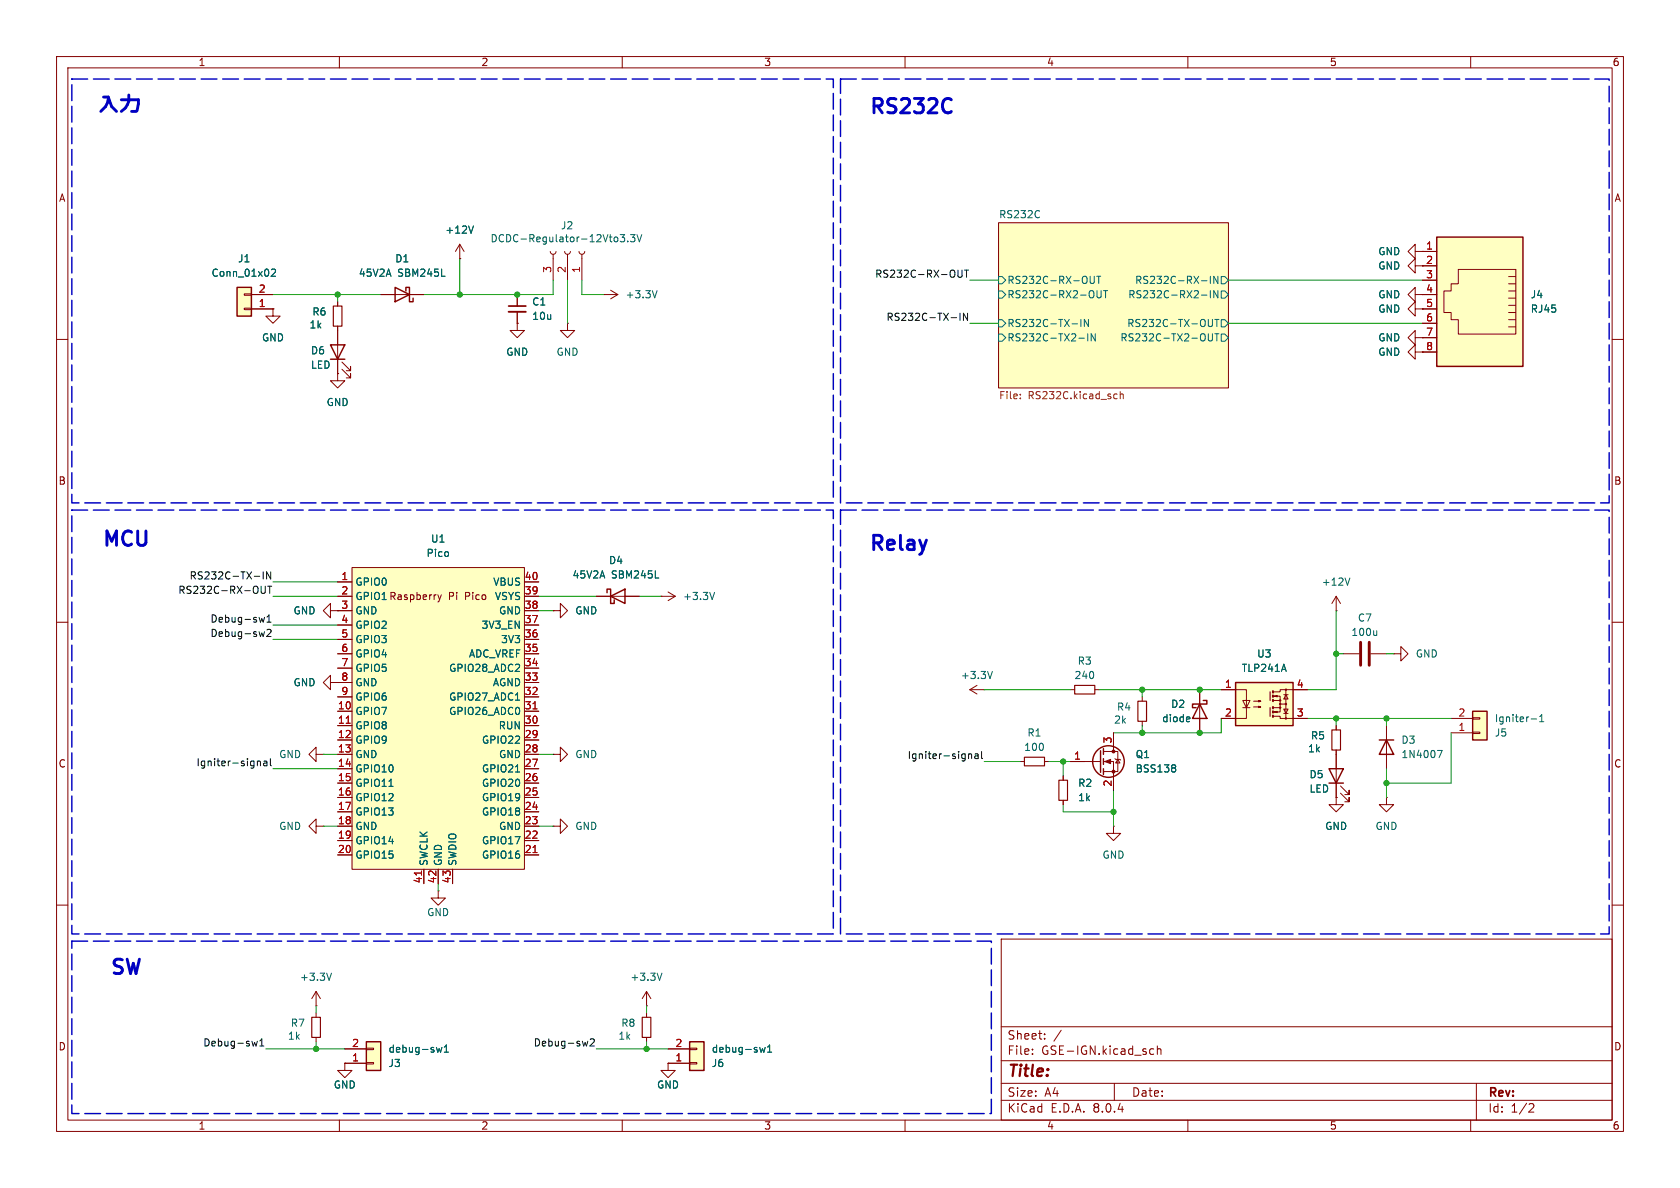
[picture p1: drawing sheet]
<svg xmlns="http://www.w3.org/2000/svg" width="297mm" height="210mm" viewBox="0 0 297 210" stroke-linecap="round" stroke-linejoin="round" font-family="sans-serif">
<g fill="none" stroke="#840000" stroke-width=".18">
<path d="M10 10h277v190h-277zM12 12h273v186h-273zM60 10v2M110 10v2M160 10v2M210 10v2M260 10v2M176.5 39.4h40.7v29.2h-40.7zM10 60h2M285 60h2M10 110h2M246.4 115.6h1.2v-1.3l1.3 1.3-1.3 1.2v-1.2"/>
<path d="M246.4 115.6h.1M285 110h2M55.9 133.4v-1.3l-1.3 1.3 1.3 1.2v-1.2h1.2M57.1 133.4h.1M180.3 134.6h.8M184.7 134.6h.7M201.9 123.2v.8M201.9 127.5v.8M10 160h2M77.5 157.5v1.3h1.2l-1.2 1.2-1.3-1.2h1.3M77.5 157.5h.1M97.8 146.1h1.3v-1.3l1.2 1.3-1.2 1.2v-1.2"/>
<path d="M97.8 146.1h.1M285 160h2M55.9 177.8h.1M55.9 175.3l-.8 1.2M55.9 175.3v2.5M55.9 179.1v.7M55.9 175.3l.7 1.2M177 166h108v32h-108zM55.9 183.4v.8M60 198v2M61 188v1.2h1.2l-1.2 1.3-1.3-1.3h1.3M61 188h.1"/>
<path d="M110 198v2M160 198v2M177 194.5h108M177 191.5h108M177 187.5h108M177 181.5h108M182.5 186.3v.1M182.5 185.5v.1M184.7 183.6v.1M184.7 182.8v.1M187.6 182.1l-1.3 2M197 191.5v3"/>
<path d="M203.3 186.3l.2 .1 .5-.1M204 185.5l-.5-.1-.2 .1M204.6 185.5l.2-.1 .4 .1v.9M204.6 184.9v1.5M210 198v2M260 198v2M261 191.5v6.5M270.5 195.1l.5 .1 .2 .3-1 1.1h1"/>
</g>
<path d="M176.5 39.4h40.7v29.2h-40.7z" fill="#ffffc2" stroke="#ffffc2" stroke-width=".18"/>
<g fill="none" stroke="#006464" stroke-width=".18">
<path d="M183.7 37.3h.1M183.8 38.4h-.1M176.5 51.4h.7l.6 .7-.6 .6h-.7zM176.5 48.9h.7l.6 .6-.6 .7h-.7zM176.5 59.1h.7l.6 .6-.6 .6h-.7zM176.5 56.5h.7l.6 .7-.6 .6h-.7zM189.5 57.2h1M190.7 59.8h1M191.1 56.5v1.2M192.3 59v1.3M192.4 56.5v1.2l-.7-1.2v1.2M192.7 48.8v1.1l.3 .2 .3-.1 .2-.1v-1.1"/>
<path d="M193.6 59v1.3l-.7-1.3v1.3M193.9 48.8h.7M193.9 51.4v1l.3 .2h.3l.2-.2v-1M194.2 48.8v1.3M195.1 51.4h.7M195.4 51.4v1.2M212.4 52.2h1M212.4 49.6h1M213.6 59v1l.3 .3 .3-.1 .1-.2v-1M214 48.8v1.3M214 51.4v1.2M214.3 56.5v1.1l-.4 .1-.3-.2"/>
<path d="M214.8 59h.7M214.8 56.5h.7M215.1 56.5v1.2M215.1 59v1.3M215.3 48.8v1.3l-.7-1.3v1.3M215.3 51.4v1.2l-.7-1.2v1.2M215.9 59.1h.6l.7 .6-.7 .6h-.6zM215.9 51.4h.6l.7 .7-.7 .6h-.6zM215.9 56.5h.6l.7 .7-.7 .6h-.6zM215.9 48.9h.6l.7 .6-.7 .7h-.6zM58.6 172l-.4 1.3"/>
</g>
<path d="M180.4 70.4v.1M180.4 69.7v.1M197.1 69.6l.4 .1M197.5 70.4l-.4 .1M198 69.8l.2-.2 .3 .1 .1 .8M198 69.2v1.3" fill="none" stroke="#725600" stroke-width=".18"/>
<path d="M181.1 133.9h3.6v1.5h-3.6zM201.2 124h1.5v3.5h-1.5zM55.1 179.8h1.5v3.6h-1.5z" fill="none" stroke="#840000" stroke-width=".2"/>
<path d="M64.8 184.2h2.5v5h-2.5z" fill="#ffffc2"/>
<g fill="none" stroke="#840000" stroke-width=".18">
<path d="M171.4 121.9l1.3 .8M171.4 121.9h2.6M172.7 121.2l-1.3 .7M174 121.9h.1M114.3 177.8h.1M114.3 175.3l-.8 1.2M114.3 175.3v2.5M114.3 179.1v.7M114.3 175.3l.8 1.2M61 188h3.8M61 185.4h3.8M64.8 185.3h1.2v.2h-1.2z"/>
<path d="M64.8 187.8h1.2v.3h-1.2zM114.3 183.4v.8M118.1 188v1.2h1.3l-1.3 1.3-1.3-1.3h1.3M118.1 188h.1"/>
</g>
<path d="M64.8 184.2h2.5v5h-2.5z" fill="none" stroke="#840000" stroke-width=".25"/>
<path d="M175.4 118.7l-.4 1.3M117 172l-.4 1.3M78.1 185.2l-.2 .8-.3-.6-.2 .6M78.5 186h.8M78.5 185.1l.4-.4v1.3" fill="none" stroke="#006464" stroke-width=".18"/>
<path d="M113.5 179.8h1.6v3.6h-1.6z" fill="none" stroke="#840000" stroke-width=".2"/>
<path d="M121.9 184.2h2.6v5h-2.6z" fill="#ffffc2"/>
<g fill="none" stroke="#840000" stroke-width=".18">
<path d="M91.4 57.2v1.2h1.3l-1.3 1.3-1.2-1.3h1.2M91.4 57.2h.1M91.4 52.1v2M91.4 55.1v2.1M100.3 57.2v1.2h1.3l-1.3 1.3-1.2-1.3h1.2M100.3 57.2h.1M250.2 54.6v-1.3l-1.3 1.3 1.3 1.3v-1.3h1.3M251.5 54.6h.1M58.4 108v-1.3l-1.3 1.3 1.3 1.2v-1.2h1.3M59.7 108h.1M97.8 108h1.3v-1.3l1.2 1.3-1.2 1.2v-1.2M97.8 108h.1"/>
<path d="M105.4 105.4h7.6M116.8 105.4h.1M116.8 105.4h2.6M118.1 104.6l1.3 .8M119.4 105.4l-1.3 .8M118.1 188h3.8M118.1 185.4h3.8M121.9 185.3h1.3v.2h-1.3zM121.9 187.8h1.3v.3h-1.3z"/>
</g>
<path d="M107.3 104.8v-.7h.6v2.6h.7v-.7M107.9 105.4l2.6-1.3v2.6zM121.9 184.2h2.6v5h-2.6z" fill="none" stroke="#840000" stroke-width=".25"/>
<path d="M115.9 102.2h.6M126.3 104.7l-.4 1.3M135.3 185.2l-.3 .8-.2-.6-.3 .6M135.7 186h.7M135.7 185.1l.4-.4v1.3" fill="none" stroke="#006464" stroke-width=".18"/>
<path d="M89.9 55.1h3.1" fill="none" stroke="#840000" stroke-width=".33"/>
<path d="M89.9 54.1h3.1" fill="none" stroke="#840000" stroke-width=".3"/>
<path d="M41.9 50.8h2.5v5.1h-2.5z" fill="#ffffc2"/>
<g fill="none" stroke="#840000" stroke-width=".18">
<path d="M43.2 51.9h1.2v.3h-1.2zM43.2 54.5h1.2v.2h-1.2zM44.4 54.6h3.9M44.4 52.1h3.9M48.3 54.6v1.3h1.2l-1.2 1.3-1.3-1.3h1.3M48.3 54.6h.1M59.7 53.3v.8M59.7 57.7v8.3M67.3 52.1h7.6M81.3 45.7h.1M81.3 43.2l-.8 1.3M81.3 43.2v2.5"/>
<path d="M81.3 43.2l.7 1.3M97.3 44.5l.1 .3 .4 .2 .4-.2 .1-.3M97.8 45v4.5M99.8 44.5l.2 .3 .3 .2 .4-.2 .1-.3M100.3 45v4.5M102.4 44.5l.1 .3 .4 .2 .3-.2 .2-.3M102.9 45v4.5M106.7 52.1h.1M106.7 52.1h2.5M107.9 51.3l1.3 .8M109.2 52.1l-1.3 .7M59.7 66v1.3h1.3l-1.3 1.3-1.3-1.3h1.3"/>
<path d="M59.7 66h.1M60.5 65.3l1.5 1.5v-.8v.8h-.8M60.5 64l1.5 1.5v-.7v.7h-.8M212.1 121.9v7.6"/>
</g>
<path d="M41.9 50.8h2.5v5.1h-2.5zM69.8 50.8l2.6 1.3-2.6 1.2zM71.8 51.4v-.6h.6v2.5h.6v-.6M58.4 61h2.6l-1.3 2.5zM58.4 63.5h2.6M212.1 124.5l1.3 2.5h-2.6zM212.7 123.8h.7v.7h-2.6v.6h.7" fill="none" stroke="#840000" stroke-width=".25"/>
<path d="M83.7 39.9l-.4 1.3M48 47.7l.5-.1 .2 .3-.8 .9h.8M78.1 48.8h.6M109.6 41.5h.8l-.4 .5 .4 .1v.5l-.2 .1-.6-.1M111 42.6v.1M111.5 41.5h.7l-.4 .5 .4 .1v.5l-.2 .1-.5-.1M112.6 41.5l.4 1.2 .5-1.2M116.2 51.4l-.5 1.2M210.2 126.7l.2 .3-.7 .2M210.3 127.5l-.1 .1" fill="none" stroke="#006464" stroke-width=".18"/>
<path d="M58.9 54.1h1.6v3.6h-1.6z" fill="none" stroke="#840000" stroke-width=".2"/>
<path d="M218.4 120.7h10.2v7.6h-10.2z" fill="#ffffc2"/>
<g fill="none" stroke="#840000" stroke-width=".25">
<path d="M194.6 132.7v3.8M195.1 132.3v1.1M195.1 134.1v1M195.1 135.9v1M218.4 120.7h10.2v7.6h-10.2zM234.9 135.9h2.6l-1.3 2.5zM234.9 138.4h2.6"/>
<circle cx="196" cy="134.6" r="2.79"/>
</g>
<g fill="none" stroke="#840000" stroke-width=".18">
<path d="M250.2 59.7v-1.3l-1.3 1.3 1.3 1.3v-1.3h1.3M250.2 52.1v-1.3l-1.3 1.3 1.3 1.2v-1.2h1.3M251.5 59.7h.1M236.2 108h.1M236.2 105.4v2.6M236.2 105.4l-.7 1.3M236.2 105.4l.8 1.3M188 137.2v.7M189.2 121.9h.8M189.2 134.6h5.4M193.5 121.9h.8M195.1 134.6h1.7v5.1"/>
<path d="M195.1 132.8h2.5v3.6h-2.5M196.8 129.5v3.3M197.1 134.1l.1 .1h.8l.1 .2M197.6 134.2l.4 .7h-.8zM215.9 121.9h4.4v5.1h-4.4M219.7 123.8h1.3l-.7 1.3zM219.7 125.1h1.3M221.6 125h1.3l-.4 .1v-.3l.4 .2M221.6 124h1.3l-.4 .1v-.3l.4 .2M225.2 123.1h1.1v.7M225.2 126.6h1.1v.4h4.8M225.2 123.8h1.1v1.3h-1.1"/>
<path d="M225.3 125.9l.5-.2v.3zM225.3 123.1l.5-.2v.3zM226.3 125.1v.8h-1.1M226.3 124.5h1M226.9 125.3h.8l-.4 .8zM226.9 126.1h.8M226.9 122.8h.8M227.3 122.8l.4 .8h-.8zM227.3 121.9v5.1M231.1 121.9h-4.8v.4h-1.1M236.2 128.3v.7M236.2 132.6v8.4"/>
<path d="M237 138.9l1.5 1.6v-.8v.8h-.8M188 141.5v.7M196.8 146.1v1.2h1.3l-1.3 1.3-1.2-1.3h1.2M196.8 146.1h.1M236.2 141v1.2h1.3l-1.3 1.3-1.3-1.3h1.3M236.2 141h.1M237 140.2l1.5 1.5v-.7v.7h-.8"/>
<circle cx="226.3" cy="125.1" r=".13"/>
<circle cx="226.3" cy="124.5" r=".13"/>
<circle cx="226.3" cy="123.8" r=".13"/>
<circle cx="227.3" cy="127" r=".13"/>
<circle cx="227.3" cy="124.5" r=".13"/>
<circle cx="227.3" cy="121.9" r=".13"/>
</g>
<path d="M187.2 137.9h1.5v3.6h-1.5zM190 121.2h3.5v1.5h-3.5zM224.5 122.3v1.5M224.5 125.1v1.5M235.5 129h1.5v3.6h-1.5z" fill="none" stroke="#840000" stroke-width=".2"/>
<path d="M225 126.5v.2M225 125.7v.3M225 123.7v.3M225 122.9v.3M225 122.2v.2M225 125v.2" fill="none" stroke="#840000" stroke-width=".36"/>
<g fill="#840000" stroke="#840000" stroke-width=".18">
<path d="M195.3 134.6l1-.4v.8z"/>
<circle cx="196.8" cy="136.4" r=".25"/>
<circle cx="196.8" cy="132.8" r=".25"/>
</g>
<path d="M238.6 102.2l-.4 1.2M207.6 135.2l.2 .2-.2 .3 .2 .3v.2l-.2 .3" fill="none" stroke="#006464" stroke-width=".18"/>
<path d="M254 41.9h15.2v22.9h-15.2z" fill="#ffffc2"/>
<g fill="none" stroke="#840000" stroke-width=".18">
<path d="M250.2 44.5v-1.3l-1.3 1.3 1.3 1.2v-1.2h1.3M250.2 47v-1.3l-1.3 1.3 1.3 1.3v-1.3h3.8M251.5 44.5h.1M251.5 44.5h2.5M251.5 49.5h2.5M251.5 52.1h2.5M251.5 54.6h2.5M251.5 57.2h2.5M251.5 59.7h2.5M257.8 47.6h10.2v11.5h-10.2v-2.6h-1.3v-1.3h-1.2v-3.8h1.2v-1.2h1.3zM266.7 48.9h1.3M266.7 50.2h1.3"/>
<path d="M266.7 51.4h1.3M266.7 52.7h1.3M266.7 54h1.3M266.7 55.2h1.3M266.7 56.5h1.3M266.7 57.8h1.3M250.2 62.2v-1.2l-1.3 1.2 1.3 1.3v-1.3h1.3M251.5 62.2h.1M251.5 62.2h2.5"/>
</g>
<path d="M254 41.9h15.2v22.9h-15.2z" fill="none" stroke="#840000" stroke-width=".25"/>
<path d="M260.3 125.7h2.6v5.1h-2.6z" fill="#ffffc2"/>
<path d="M237.5 115.6h2.8M242.3 115.6h2.8M245.1 128.3v7.6M256.5 129.5h3.8M256.5 127h3.8M260.3 126.9h1.3v.2h-1.3zM260.3 129.4h1.3v.3h-1.3zM55.9 146.1v-1.3l-1.3 1.3 1.3 1.2v-1.2h1.2M57.1 146.1h.1M245.1 141v1.2h1.3l-1.3 1.3-1.3-1.3h1.3M245.1 141h.1" fill="none" stroke="#840000" stroke-width=".18"/>
<path d="M243.8 130.8h2.6M245.1 130.8l1.3 2.6h-2.6zM260.3 125.7h2.6v5.1h-2.6z" fill="none" stroke="#840000" stroke-width=".25"/>
<path d="M243.4 111.5v.8M243.4 112.2l-.2 .1M254.1 132.7h.9l-.6 1.2M270.7 127.1h1M272.2 127.6h.7M272.2 126.7l.4-.4v1.3" fill="none" stroke="#006464" stroke-width=".18"/>
<path d="M240.5 113.5v4.1M242.1 113.5v4.1" fill="none" stroke="#840000" stroke-width=".51"/>
<path d="M62.2 100.3h30.5v53.4h-30.5z" fill="#ffffc2"/>
<g fill="none" stroke="#840000" stroke-width=".18">
<path d="M44.4 54.6h3.9M44.4 52.1h3.9M48.3 54.6h.1M59.7 53.3v.8M59.7 57.7v3.3M67.3 52.1h2.5M72.4 52.1h2.5M81.3 45.7h.1M91.4 57.2h.1M91.4 52.1v2M91.4 55.1v2.1M251.5 59.7h.1"/>
<path d="M251.5 54.6h.1M251.5 44.5h.1M251.5 54.6h2.5M251.5 52.1h2.5M251.5 44.5h2.5M251.5 47h2.5M251.5 49.5h2.5M251.5 57.2h2.5M251.5 59.7h2.5M59.7 66h.1M59.7 63.5v2.5M251.5 62.2h.1"/>
<path d="M251.5 62.2h2.5M59.7 108h.1M59.7 102.9h2.5M59.7 105.4h2.5M59.7 108h2.5M59.7 118.1h2.5M59.7 115.6h2.5M59.7 113h2.5M59.7 110.5h2.5M62.2 100.3h30.5v53.4h-30.5zM77.4 105.1l.3 .9M77.7 106l-.3 .4"/>
<path d="M78 105.1l-.3 .9M92.7 102.9h2.5M92.7 105.4h2.5M92.7 108h2.5M92.7 118.1h2.5M92.7 115.6h2.5M92.7 113h2.5M92.7 110.5h2.5M97.8 108h.1M105.4 105.4h2.5M110.5 105.4h2.5M58.4 120.7v-1.3l-1.3 1.3 1.3 1.2v-1.2h1.3"/>
<path d="M59.7 120.7h.1M59.7 125.7h2.5M59.7 128.3h2.5M59.7 130.8h2.5M59.7 133.4h2.5M59.7 135.9h2.5M59.7 138.4h2.5M59.7 123.2h2.5M59.7 120.7h2.5M92.7 125.7h2.5M92.7 128.3h2.5M92.7 130.8h2.5"/>
<path d="M92.7 133.4h2.5M92.7 135.9h2.5M92.7 138.4h2.5M92.7 123.2h2.5M92.7 120.7h2.5M97.8 133.4h1.3v-1.3l1.2 1.3-1.2 1.2v-1.2M97.8 133.4h.1M188 137.2v.7M189.2 134.6h2.6M196.8 129.5v2.6M196.8 137.2v2.5M212.1 121.9v2.6"/>
<path d="M212.1 127v2.5M215.9 121.9h2.5M215.9 127h2.5M228.6 121.9h2.5M228.6 127h2.5M236.2 128.3v.7M236.2 132.6v3.3M236.2 138.4v2.6M59.7 141h2.5M59.7 143.5h2.5M59.7 146.1h2.5M59.7 148.6h2.5"/>
<path d="M59.7 151.1h2.5M74.9 153.7v2.5M77.5 153.7v2.5M80 153.7v2.5M92.7 141h2.5M92.7 143.5h2.5M92.7 146.1h2.5M92.7 148.6h2.5M92.7 151.1h2.5M188 141.5v.7M236.2 141h.1M61 188h.1"/>
<path d="M61 188h3.8M61 185.4h3.8M118.1 188h.1M118.1 188h3.8M118.1 185.4h3.8"/>
</g>
<path d="M61.2 127.9h.7M94.2 125.3h.7M74.5 154v.7M94.2 150.7h.7" fill="none" stroke="#a90000" stroke-width=".18"/>
<g fill="none" stroke="#006464" stroke-width=".18">
<path d="M83.7 39.9l-.4 1.3M48 47.7l.5-.1 .2 .3-.8 .9h.8M78.1 48.8h.6M115.9 102.2h.6M68.8 139h.7M91.1 136.5h.8M91.1 123.8h.8M207.6 135.2l.2 .2-.2 .3 .2 .3v.2l-.2 .3M210.2 126.7l.2 .3-.7 .2M210.3 127.5l-.1 .1M78.1 185.2l-.2 .8-.3-.6-.2 .6M78.5 186h.8"/>
<path d="M78.5 185.1l.4-.4v1.3M135.3 185.2l-.3 .8-.2-.6-.3 .6M135.7 186h.7M135.7 185.1l.4-.4v1.3"/>
</g>
<g fill="none" stroke="#0f0f0f" stroke-width=".18">
<path d="M168.1 56.2h1M169.4 47.7v1.1l.2 .2h.2l.3-.2v-1.1M169.7 55.4v1.2M170.5 47.7h.7M170.9 47.7v1.3M171 55.4v1.2l-.7-1.2v1.2M45 101.9h.9M46.2 103.6v1.1l.2 .2h.2l.3-.2v-1.1M46.5 101.1v1.3M46.8 109.1l-.3 .9-.2-.6M46.8 111.7l-.3 .8M47.2 110h.7"/>
<path d="M47.2 109.1l.4-.4v1.3M47.2 111.4l.5-.2 .2 .4-.8 .9h.8M47.3 103.6h.7M47.7 103.6v1.3M47.9 101.1v1.3l-.8-1.3v1.3M45.5 134.5v.9M45.5 134.7l.2-.2 .3 .1v.8M46.6 134.6h.5l.1 .8M47.2 134.8l-.4 .1-.2 .2 .2 .3 .4-.1M47.8 134.1v1.1l.2 .2M171.2 133.3v.8M171.2 133.4l.2-.1h.3l.1 .8"/>
<path d="M172.4 133.3h.5v.8M172.9 133.6h-.4l-.2 .2 .2 .3 .4-.1M173.5 132.8v1.1l.2 .2M45.5 184.1l-.2 .8-.3-.6M45.9 184.9h.7M45.9 184l.4-.4v1.3M103.9 184.1l-.2 .8M104.3 183.8l.5-.2 .3 .4-.8 .9h.8"/>
</g>
<path d="M167.7 17.4l.5 .3M168.2 19.7l-.5 .2" fill="none" stroke="#0000c2" stroke-width=".51"/>
<path d="M12.7 14h134.6v74.9h-134.6zM148.6 14h135.9v74.9h-135.9zM12.7 90.2h134.6v74.9h-134.6zM148.6 90.2h135.9v74.9h-135.9zM12.7 166.4h162.6v30.5h-162.6z" fill="none" stroke="#0000c2" stroke-width=".25" stroke-dasharray="2.8 1"/>
<g fill="none" stroke="#009600" stroke-width=".18">
<path d="M48.3 52.1h19M59.7 52.1v1.2M81.3 45.7v6.4M97.8 49.5v2.6h-22.9M100.3 49.5v7.7M102.9 49.5v2.6h3.8M171.4 57.2h5.1M171.4 49.5h5.1M217.2 57.2h34.3M217.2 49.5h34.3M48.3 110.5h11.4M48.3 113h11.4"/>
<path d="M48.3 105.4h11.4M48.3 102.9h11.4M95.2 105.4h10.2M95.2 108h2.6M113 105.4h3.8M236.2 108v13.9h-5.1M236.2 115.6h1.3M245.1 115.6h1.3M48.3 135.9h11.4M57.1 133.4h2.6M95.2 133.4h2.6M174 121.9h15.2"/>
<path d="M174 134.6h6.3M185.4 134.6h3.8M188 134.6v2.6M194.3 121.9h21.6M196.8 139.7v6.4M201.9 121.9v1.3M201.9 128.3v1.2M215.9 127v2.5h-19.1M231.1 127h25.4M236.2 127v1.3M245.1 127v1.3M245.1 135.9v5.1"/>
<path d="M256.5 129.5v8.9h-11.4M57.1 146.1h2.6M77.5 156.2v1.3M95.2 146.1h2.6M188 142.2v1.3h8.8M55.9 177.8v1.3M114.3 177.8v1.3M47 185.4h14M55.9 184.2v1.2M105.4 185.4h12.7M114.3 184.2v1.2"/>
</g>
<g fill="#009600" stroke="#009600" stroke-width=".18">
<circle cx="245.1" cy="138.4" r=".46"/>
<circle cx="245.1" cy="127" r=".46"/>
<circle cx="196.8" cy="143.5" r=".46"/>
<circle cx="236.2" cy="127" r=".46"/>
<circle cx="212.1" cy="129.5" r=".46"/>
<circle cx="201.9" cy="129.5" r=".46"/>
<circle cx="201.9" cy="121.9" r=".46"/>
<circle cx="212.1" cy="121.9" r=".46"/>
<circle cx="188" cy="134.6" r=".46"/>
<circle cx="55.9" cy="185.4" r=".46"/>
<circle cx="114.3" cy="185.4" r=".46"/>
<circle cx="91.4" cy="52.1" r=".46"/>
<circle cx="59.7" cy="52.1" r=".46"/>
<circle cx="81.3" cy="52.1" r=".46"/>
<circle cx="236.2" cy="115.6" r=".46"/>
</g>
<g font-size="3.5" fill="#0000c2">
<text x="16.8" y="20.6">þÿQeR›</text>
<text x="153.4" y="20.8">RS232C</text>
<text x="17.8" y="97.3">MCU</text>
<text x="153.4" y="98">Relay</text>
<text x="19.2" y="173">SW</text>
</g>
<text font-size="2.8" fill="#840000" x="178" y="190.9">Title:</text>
<g font-size="2.1" fill="#840000">
<text x="178" y="184">Sheet:</text>
<text x="178" y="186.7">File:</text>
<text x="184.1" y="186.7">GSE-IGN.kicad_sch</text>
<text x="178" y="196.9">KiCad</text>
<text x="178" y="194.1">Size:</text>
<text x="184.7" y="194.1">A4</text>
<text x="185.7" y="196.9">E.D.A.</text>
<text x="193.3" y="196.9">8.0.4</text>
<text x="200" y="194.1">Date:</text>
<text x="263" y="194.3">Rev:</text>
<text x="263" y="196.9">Id:</text>
<text x="267.1" y="196.9">1/2</text>
</g>
<g font-size="1.8" fill="#840000">
<text x="35" y="11.9">1</text>
<text x="85" y="11.9">2</text>
<text x="135" y="11.9">3</text>
<text x="185" y="11.9">4</text>
<text x="235" y="11.9">5</text>
<text x="285" y="11.9">6</text>
<text x="10.3" y="35.9">A</text>
<text x="285.3" y="35.9">A</text>
<text x="252" y="46.7">2</text>
<text x="10.3" y="85.9">B</text>
<text x="285.3" y="85.9">B</text>
<text x="62.7" y="106.3">GPIO1 Raspberry</text>
<text x="79.3" y="106.3">Pi</text>
<text x="82.3" y="106.3">Pico</text>
<text x="10.3" y="135.9">C</text>
<text x="285.3" y="135.9">C</text>
<text x="10.3" y="185.9">D</text>
<text x="285.3" y="185.9">D</text>
<text x="35" y="199.9">1</text>
<text x="85" y="199.9">2</text>
<text x="135" y="199.9">3</text>
<text x="185" y="199.9">4</text>
<text x="235" y="199.9">5</text>
<text x="285" y="199.9">6</text>
</g>
<g font-size="1.8" fill="#006464">
<text x="78.6" y="41.5">+12V</text>
<text x="99.1" y="40.7">J2</text>
<text x="176.5" y="38.7">RS232C</text>
<text x="42" y="46.6">J1</text>
<text x="69.8" y="46.6">D1</text>
<text x="86.6" y="43">DCDC-Regulator-12Vto3.3V</text>
<text x="243.6" y="45.3">GND</text>
<text x="243.6" y="47.9">GND</text>
<text x="37.3" y="49.1">Conn_01x02</text>
<text x="63.3" y="49.1">45V2A</text>
<text x="70.3" y="49.1">SBM245L</text>
<text x="110.5" y="52.9">+3.3V</text>
<text x="178" y="52.9">RS232C-RX2-OUT</text>
<text x="178" y="50.4">RS232C-RX-OUT</text>
<text x="199.4" y="52.9">RS232C-RX2-IN</text>
<text x="200.6" y="50.4">RS232C-RX-IN</text>
<text x="243.6" y="52.9">GND</text>
<text x="270.5" y="52.9">J4</text>
<text x="54.6" y="58.3">1k</text>
<text x="55.1" y="56">R6</text>
<text x="94" y="54.2">C1</text>
<text x="94" y="56.7">10u</text>
<text x="178" y="58">RS232C-TX-IN</text>
<text x="199.2" y="58">RS232C-TX-OUT</text>
<text x="243.6" y="55.5">GND</text>
<text x="270.5" y="55.5">RJ45</text>
<text x="46.2" y="60.6">GND</text>
<text x="54.9" y="62.8">D6</text>
<text x="54.9" y="65.4">LED</text>
<text x="89.4" y="63.1">GND</text>
<text x="98.3" y="63.1">GND</text>
<text x="178" y="60.6">RS232C-TX2-IN</text>
<text x="198" y="60.6">RS232C-TX2-OUT</text>
<text x="243.6" y="60.6">GND</text>
<text x="243.6" y="63.1">GND</text>
<text x="57.7" y="72">GND</text>
<text x="75.3" y="98.7">Pico</text>
<text x="76.1" y="96.1">U1</text>
<text x="107.6" y="99.9">D4</text>
<text x="62.7" y="103.7">GPIO0</text>
<text x="62.7" y="106.3">GPIO1</text>
<text x="87.1" y="103.7">VBUS</text>
<text x="87.4" y="106.3">VSYS</text>
<text x="101.1" y="102.5">45V2A</text>
<text x="108.1" y="102.5">SBM245L</text>
<text x="120.7" y="106.3">+3.3V</text>
<text x="233.6" y="103.7">+12V</text>
<text x="51.8" y="108.8">GND</text>
<text x="62.7" y="108.8">GND</text>
<text x="62.7" y="111.4">GPIO2</text>
<text x="62.7" y="113.9">GPIO3</text>
<text x="85" y="111.4">3V3_EN</text>
<text x="88.1" y="108.8">GND</text>
<text x="88.5" y="113.9">3V3</text>
<text x="101.6" y="108.8">GND</text>
<text x="238.8" y="112.6">100u</text>
<text x="240" y="110.1">C7</text>
<text x="62.7" y="116.4">GPIO4</text>
<text x="62.7" y="119">GPIO5</text>
<text x="79.3" y="119">GPIO28_ADC2</text>
<text x="82.8" y="116.4">ADC_VREF</text>
<text x="190.4" y="117.7">R3</text>
<text x="219.4" y="119">TLP241A</text>
<text x="222.1" y="116.4">U3</text>
<text x="250.2" y="116.4">GND</text>
<text x="51.8" y="121.5">GND</text>
<text x="62.7" y="121.5">GND</text>
<text x="62.7" y="124.1">GPIO6</text>
<text x="79.3" y="124.1">GPIO27_ADC1</text>
<text x="87" y="121.5">AGND</text>
<text x="169.8" y="120.2">+3.3V</text>
<text x="189.9" y="120.2">240</text>
<text x="197.4" y="125.8">R4</text>
<text x="206.9" y="125.3">D2</text>
<text x="62.7" y="126.6">GPIO7</text>
<text x="62.7" y="129.1">GPIO8</text>
<text x="62.7" y="131.7">GPIO9</text>
<text x="79.3" y="126.6">GPIO26_ADC0</text>
<text x="85.1" y="131.7">GPIO22</text>
<text x="88.1" y="129.1">RUN</text>
<text x="181.5" y="130.4">R1</text>
<text x="196.9" y="128.1">2k</text>
<text x="205.4" y="127.9">diode</text>
<text x="231.7" y="130.9">R5</text>
<text x="247.7" y="131.7">D3</text>
<text x="264.2" y="130.4">J5</text>
<text x="264.2" y="127.9">Igniter-1</text>
<text x="49.3" y="134.2">GND</text>
<text x="62.7" y="134.2">GND</text>
<text x="62.7" y="136.8">GPIO10</text>
<text x="85.1" y="136.8">GPIO21</text>
<text x="88.1" y="134.2">GND</text>
<text x="101.6" y="134.2">GND</text>
<text x="181" y="132.9">100</text>
<text x="200.7" y="136.8">BSS138</text>
<text x="200.7" y="134.2">Q1</text>
<text x="231.1" y="133.2">1k</text>
<text x="231.4" y="137.8">D5</text>
<text x="247.7" y="134.2">1N4007</text>
<text x="62.7" y="139.3">GPIO11</text>
<text x="62.7" y="141.8">GPIO12</text>
<text x="85.1" y="141.8">GPIO19</text>
<text x="85.1" y="139.3">GPIO20</text>
<text x="190.5" y="139.3">R2</text>
<text x="190.5" y="141.8">1k</text>
<text x="231.4" y="140.3">LED</text>
<text x="49.3" y="146.9">GND</text>
<text x="62.7" y="144.4">GPIO13</text>
<text x="62.7" y="146.9">GND</text>
<text x="62.7" y="149.5">GPIO14</text>
<text x="85.1" y="149.5">GPIO17</text>
<text x="85.1" y="144.4">GPIO18</text>
<text x="88.1" y="146.9">GND</text>
<text x="101.6" y="146.9">GND</text>
<text x="234.2" y="146.9">GND</text>
<text x="243.1" y="146.9">GND</text>
<text x="62.7" y="152">GPIO15</text>
<text x="75.8" y="153.2" transform="rotate(-90 75.8 153.2)">SWCLK</text>
<text x="78.3" y="153.2" transform="rotate(-90 78.3 153.2)">GND</text>
<text x="80.9" y="153.2" transform="rotate(-90 80.9 153.2)">SWDIO</text>
<text x="85.1" y="152">GPIO16</text>
<text x="194.8" y="152">GND</text>
<text x="75.4" y="162.2">GND</text>
<text x="52.9" y="173.6">+3.3V</text>
<text x="111.4" y="173.6">+3.3V</text>
<text x="50.8" y="184">1k</text>
<text x="51.3" y="181.7">R7</text>
<text x="109.2" y="184">1k</text>
<text x="109.7" y="181.7">R8</text>
<text x="68.6" y="188.8">J3</text>
<text x="68.6" y="186.3">debug-sw1</text>
<text x="125.7" y="188.8">J6</text>
<text x="125.7" y="186.3">debug-sw1</text>
<text x="58.9" y="192.6">GND</text>
<text x="116.1" y="192.6">GND</text>
</g>
<g font-size="1.8" fill="#a90000">
<text x="252" y="44.2">1</text>
<text x="45.6" y="51.8">2</text>
<text x="97.5" y="48.3" transform="rotate(-90 97.5 48.3)">3</text>
<text x="100.1" y="48.3" transform="rotate(-90 100.1 48.3)">2</text>
<text x="102.6" y="48.3" transform="rotate(-90 102.6 48.3)">1</text>
<text x="252" y="49.3">3</text>
<text x="252" y="51.8">4</text>
<text x="45.6" y="54.4">1</text>
<text x="252" y="54.4">5</text>
<text x="252" y="56.9">6</text>
<text x="252" y="59.4">7</text>
<text x="252" y="62">8</text>
<text x="60.3" y="102.6">1</text>
<text x="60.3" y="105.2">2</text>
<text x="60.3" y="107.7">3</text>
<text x="92.7" y="107.7">38</text>
<text x="92.7" y="105.2">39</text>
<text x="92.7" y="102.6">40</text>
<text x="60.3" y="110.2">4</text>
<text x="60.3" y="112.8">5</text>
<text x="92.7" y="112.8">36</text>
<text x="92.7" y="110.2">37</text>
<text x="60.3" y="115.3">6</text>
<text x="60.3" y="117.9">7</text>
<text x="92.7" y="117.9">34</text>
<text x="92.7" y="115.3">35</text>
<text x="59.6" y="125.5">10</text>
<text x="60.3" y="120.4">8</text>
<text x="60.3" y="122.9">9</text>
<text x="92.7" y="125.5">31</text>
<text x="92.7" y="122.9">32</text>
<text x="92.7" y="120.4">33</text>
<text x="216.5" y="121.7">1</text>
<text x="229.2" y="121.7">4</text>
<text x="59.6" y="128">11</text>
<text x="59.6" y="130.6">12</text>
<text x="92.7" y="130.6">29</text>
<text x="92.7" y="128">30</text>
<text x="196.6" y="131.5" transform="rotate(-90 196.6 131.5)">3</text>
<text x="216.5" y="126.7">2</text>
<text x="229.2" y="126.7">3</text>
<text x="257.7" y="129.3">1</text>
<text x="257.7" y="126.7">2</text>
<text x="59.6" y="133.1">13</text>
<text x="59.6" y="135.6">14</text>
<text x="92.7" y="135.6">27</text>
<text x="92.7" y="133.1">28</text>
<text x="189.8" y="134.4">1</text>
<text x="59.6" y="138.2">15</text>
<text x="59.6" y="140.7">16</text>
<text x="59.6" y="143.3">17</text>
<text x="92.7" y="143.3">24</text>
<text x="92.7" y="140.7">25</text>
<text x="92.7" y="138.2">26</text>
<text x="196.6" y="139.1" transform="rotate(-90 196.6 139.1)">2</text>
<text x="59.6" y="145.8">18</text>
<text x="59.6" y="148.3">19</text>
<text x="92.7" y="148.3">22</text>
<text x="92.7" y="145.8">23</text>
<text x="59.6" y="150.9">20</text>
<text x="92.7" y="150.9">21</text>
<text x="74.7" y="156.3" transform="rotate(-90 74.7 156.3)">41</text>
<text x="77.2" y="156.3" transform="rotate(-90 77.2 156.3)">42</text>
<text x="79.8" y="156.3" transform="rotate(-90 79.8 156.3)">43</text>
<text x="62.2" y="185.2">2</text>
<text x="119.3" y="185.2">2</text>
<text x="62.2" y="187.7">1</text>
<text x="119.3" y="187.7">1</text>
</g>
<g font-size="1.8" fill="#0f0f0f">
<text x="154.6" y="49.2">RS232C-RX-OUT</text>
<text x="156.6" y="56.8">RS232C-TX-IN</text>
<text x="31.4" y="105.1">RS232C-RX-OUT</text>
<text x="33.4" y="102.5">RS232C-TX-IN</text>
<text x="37.1" y="110.1">Debug-sw1</text>
<text x="37.1" y="112.7">Debug-sw2</text>
<text x="34.6" y="135.5">Igniter-signal</text>
<text x="160.4" y="134.3">Igniter-signal</text>
<text x="35.8" y="185.1">Debug-sw1</text>
<text x="94.3" y="185.1">Debug-sw2</text>
</g>
<g font-size="1.8" fill="#725600">
<text x="176.5" y="70.9">File:</text>
<text x="181.8" y="70.9">RS232C.kicad_sch</text>
</g>
</svg>
